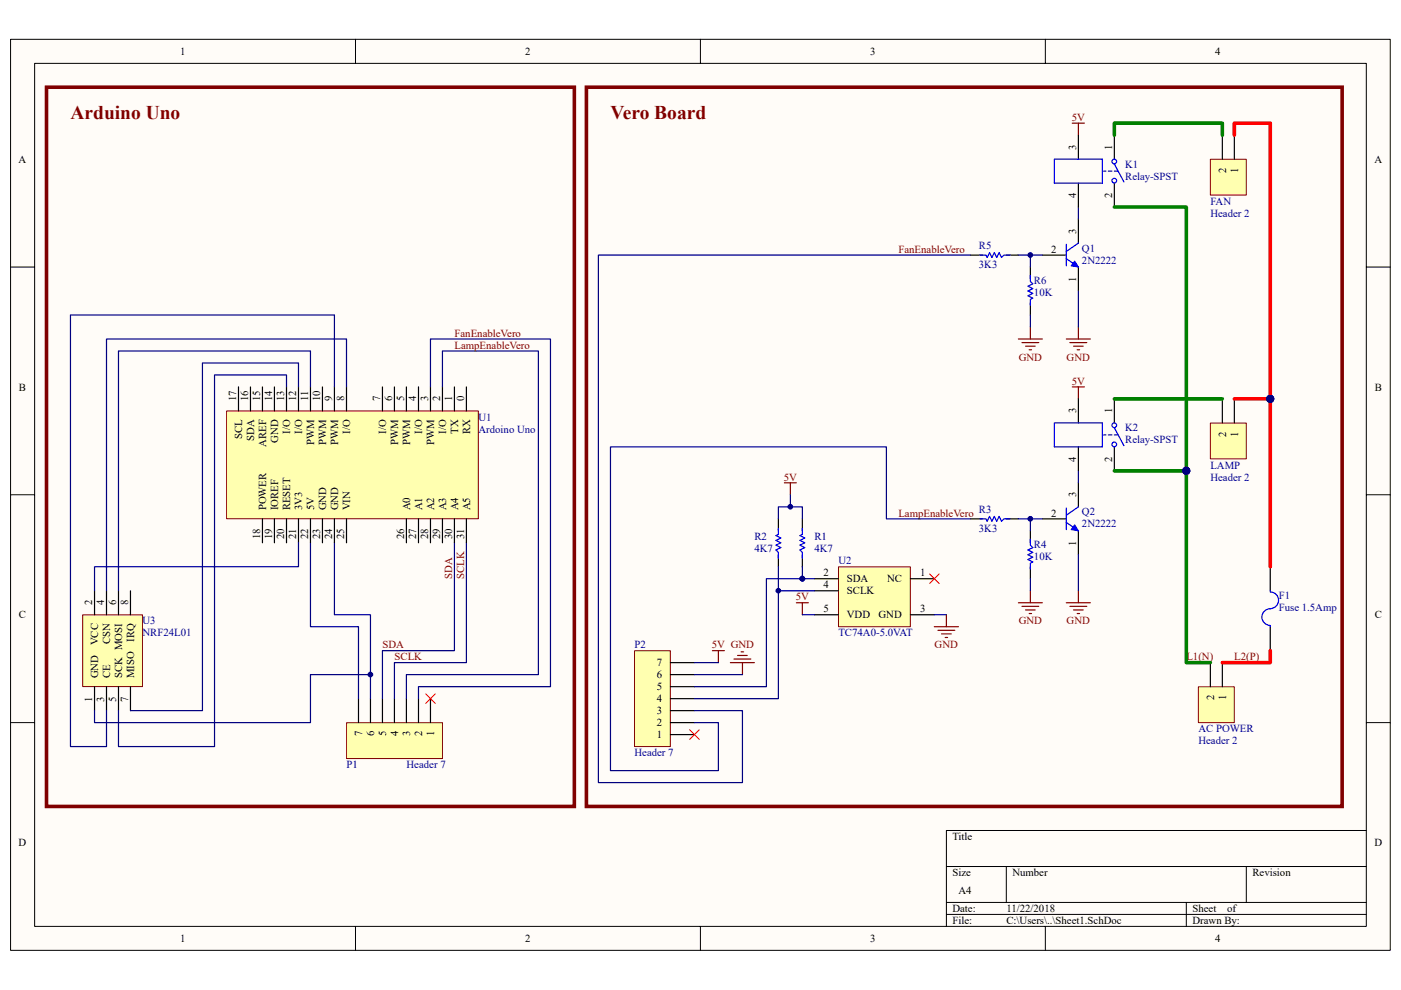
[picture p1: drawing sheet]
<svg xmlns="http://www.w3.org/2000/svg" width="297mm" height="210mm" viewBox="0 0 297 210" stroke-linecap="round" stroke-linejoin="round" font-family="sans-serif">
<path d="M2.3 8.4h292.5v193.2h-292.5z" fill="#fffcf8"/>
<path d="M2.2 8.3h292.6v193.3h-292.6z" fill="none" stroke="#000" stroke-width=".21"/>
<path d="M7.4 13.5h282.3v183h-282.3z" fill="#fffcf8"/>
<g fill="none" stroke="#000" stroke-width=".21">
<path d="M7.3 13.4h282.4v183.1h-282.4zM75.4 8.3v5.1M148.5 8.3v5.1M221.6 8.3v5.1M2.2 56.6h5.1M289.7 56.6h5.1M2.2 104.9h5.1M289.7 104.9h5.1M2.2 153.3h5.1M289.7 153.3h5.1M289.7 176.1h-89v20.4M75.4 196.5v5.1"/>
<path d="M148.5 196.5v5.1M200.7 183.8h89M200.7 191.4h89M200.7 194h89M213.4 183.8v7.6M221.6 196.5v5.1M251.5 191.4v5.1M264.2 183.8v7.6"/>
</g>
<path d="M177.8 120.2h15.2v12.7h-15.2z" fill="#ffffb0"/>
<path d="M177.8 120.2h15.2v12.7h-15.2z" fill="none" stroke="#800000" stroke-width=".21"/>
<g fill="none" stroke="#000" stroke-width=".25">
<path d="M205.7 54.1h2.6M213.4 54.1h2.5M218.5 56.6v2.6M221 54.1h5.1M228.6 46.5v5.1M228.6 56.6v5.1M218.5 64.3v2.5M165 110v2.6M165 117.7v2.5M170.1 110v2.6M170.1 117.7v2.5M205.7 110h2.6"/>
<path d="M213.4 110h2.5M218.5 112.6v2.5M221 110h5.1M228.6 102.4v5.1M228.6 112.6v5.1M172.7 122.7h5.1M172.7 130.4h5.1M172.7 125.3h5.1M193 122.7h5.1M193 130.4h5.1M218.5 120.2v2.5"/>
</g>
<path d="M207.8 54.1h1.2l.3 .5 .5-1 .5 1 .5-1 .5 1 .5-1 .5 1 .5-.5h1.3M218.5 58.4v1.3l.5 .5-1.1 .5 1.1 .5-1.1 .5 1.1 .5-1.1 .5 1.1 .5-.5 .3v1.3M226.1 54.9l2.5 1.7M226.1 51.8v4.6M228.6 51.6l-2.5 1.7M165 112.1v1.2l-.5 .3 1 .5-1 .5 1 .5-1 .5 1 .5-1 .5 .5 .6v1.2M170.1 112.1v1.2l-.5 .3 1 .5-1 .5 1 .5-1 .5 1 .5-1 .5 .5 .6v1.2M207.8 110h1.2l.3 .6 .5-1.1 .5 1.1 .5-1.1 .5 1.1 .5-1.1 .5 1.1 .5-.6h1.3M218.5 114.4v1.2l.5 .5-1.1 .5 1.1 .6-1.1 .5 1.1 .5-1.1 .5 1.1 .5-.5 .2v1.3M226.1 107.8v4.5M226.1 110.8l2.5 1.8M228.6 107.5l-2.5 1.8" fill="none" stroke="#00f" stroke-width=".25"/>
<g fill="none" stroke="#800000" stroke-width=".25">
<path d="M227.3 26.1h2.6M228.6 26.1v2.6M215.9 71.9h5.1M216.7 72.7h3.5M217.4 73.4h2.1M218.2 74.2h.5M218.5 69.4v2.5M227.3 82.1h2.6M228.6 82.1v2.5M166.3 102.4h2.5M167.6 102.4v2.5M168.8 127.8h2.6"/>
<path d="M170.1 127.8v2.6M198.1 132.9h5.1M198.9 133.7h3.5M199.6 134.5h2.1M200.4 135.2h.5M200.7 130.4v2.5M215.9 127.8h5.1M216.7 128.6h3.5M217.4 129.4h2.1M218.2 130.1h.5M218.5 125.3v2.5"/>
</g>
<path d="M215.9 54.1h5.1M218.5 54.1v2.5M228.6 43.9v2.6M228.6 99.9v2.5M165 110v-2.5h5.1v2.5M167.6 104.9v2.6M215.9 110h5.1M218.5 110v2.6M170.1 130.4h2.6M198.1 130.4h2.6" fill="none" stroke="#000080" stroke-width=".25"/>
<g fill="#000080" stroke="#000080" stroke-width=".21">
<circle cx="167.6" cy="107.5" r=".49"/>
<circle cx="218.4" cy="110" r=".5"/>
<circle cx="218.4" cy="54.1" r=".5"/>
</g>
<g fill="#00f" stroke="#00f" stroke-width=".21">
<path d="M227.9 55.4l.7 1.2-1.5-.2z"/>
<path d="M227.9 111.3l.7 1.3-1.5-.3z"/>
</g>
<path d="M256.6 33.8h7.6v7.6h-7.6z" fill="#ffffb0"/>
<path d="M256.6 33.8h7.6v7.6h-7.6z" fill="none" stroke="#800000" stroke-width=".21"/>
<path d="M259.2 28.7v5.1M261.7 28.7v5.1" fill="none" stroke="#000" stroke-width=".25"/>
<path d="M256.6 89.7h7.6v7.6h-7.6z" fill="#ffffb0"/>
<path d="M256.6 89.7h7.6v7.6h-7.6z" fill="none" stroke="#800000" stroke-width=".21"/>
<path d="M259.2 84.6v5.1M261.7 84.6v5.1" fill="none" stroke="#000" stroke-width=".25"/>
<path d="M254.1 145.7h7.6v7.6h-7.6z" fill="#ffffb0"/>
<path d="M254.1 145.7h7.6v7.6h-7.6z" fill="none" stroke="#800000" stroke-width=".21"/>
<path d="M256.6 140.5v5.1M259.2 140.5v5.1" fill="none" stroke="#000" stroke-width=".25"/>
<path d="M124.3 18.5h160.3v152.5h-160.3z" fill="none" stroke="#800000" stroke-width=".76"/>
<path d="M73.5 153.3h20.3v7.6h-20.3z" fill="#ffffb0"/>
<path d="M73.5 153.3h20.3v7.6h-20.3z" fill="none" stroke="#800000" stroke-width=".21"/>
<path d="M76 148.2v5.1M78.5 148.2v5.1M81.1 148.2v5.1M83.6 148.2v5.1M86.2 148.2v5.1M88.7 148.2v5.1M91.3 148.2v5.1" fill="none" stroke="#000" stroke-width=".25"/>
<path d="M134.6 138h7.5v20.3h-7.5z" fill="#ffffb0"/>
<path d="M134.5 138h7.6v20.3h-7.6z" fill="none" stroke="#800000" stroke-width=".21"/>
<g fill="none" stroke="#000" stroke-width=".25">
<path d="M228.6 28.7v5.1M228.6 38.8v5.1M236.3 28.7v5.1M236.3 38.8v5.1M228.6 84.6v5.1M228.6 94.8v5.1M236.3 84.6v5.1M236.3 94.8v5.1M269.3 120.2v5.1M269.3 132.9v5.1M142.1 155.8h5.1M142.1 153.3h5.1"/>
<path d="M142.1 150.7h5.1M142.1 148.2h5.1M142.1 145.6h5.1M142.1 143.1h5.1M142.1 140.5h5.1"/>
</g>
<path d="M9.9 18.5h111.9v152.5h-111.9z" fill="none" stroke="#800000" stroke-width=".76"/>
<g fill="none" stroke="#00f" stroke-width=".25">
<path d="M223.5 33.8h10.2v5h-10.2zM234 36.3h.5M235 36.3h.8M236.3 36.3h.7M236.3 34.8l2 3.8M223.5 89.7h10.2v5.1h-10.2zM234 92.2h.5M235 92.2h.8M236.3 92.2h.7M236.3 90.7l2 3.8M269.3 125.3v.3M269.3 132.7v.2"/>
<path d="M269.4 125.6a1.78 1.78 0 0 1 1.7 1.8 1.78 1.78 0 0 1-1.8 1.7 1.77 1.77 0 0 0-1.8 1.8 1.77 1.77 0 0 0 1.8 1.8"/>
<circle cx="236.2" cy="34.3" r=".5"/>
<circle cx="236.2" cy="38.3" r=".5"/>
<circle cx="236.2" cy="90.2" r=".5"/>
<circle cx="236.2" cy="94.3" r=".5"/>
</g>
<g fill="none" stroke="#000080" stroke-width=".25">
<path d="M218.5 66.8v2.6M228.6 61.7v7.7M65.8 115.1v17.8h10.2v15.3M70.9 115.1v15.3h7.6v17.8M96.3 115.1v22.9h-15.2v10.2M98.9 115.1v25.4h-15.3v7.7M228.6 117.7v7.6M165 125.3h7.7M165 120.2v28h-17.8M170.1 122.7h-7.6v22.9h-15.3M170.1 120.2v2.5M170.1 122.7h2.6"/>
<path d="M218.5 122.7v2.6M147.2 140.5h5.1M147.2 143.1h10.2"/>
</g>
<g fill="none" stroke="#800000" stroke-width=".25">
<path d="M226.1 71.9h5.1M226.8 72.7h3.6M227.6 73.4h2.1M228.4 74.2h.5M228.6 69.4v2.5M151 138h2.6M152.3 138v2.5M155.6 139.8h3.6M156.4 139h2M157.1 138.3h.6M226.1 127.8h5.1M226.8 128.6h3.6"/>
<path d="M227.6 129.4h2.1M228.4 130.1h.5M228.6 125.3v2.5M154.9 140.5h5.1M157.4 140.5v2.6"/>
</g>
<path d="M236.3 28.7v-2.6h22.9v2.6M236.3 43.9h15.2v56M236.3 84.6h22.9M236.3 99.9h15.2M251.5 99.9v40.6h5.1" fill="none" stroke="#008000" stroke-width=".76"/>
<path d="M261.7 28.7v-2.6h7.6v58.5M261.7 84.6h7.6M269.3 84.6v35.6M269.3 138v2.5h-10.1" fill="none" stroke="#f00" stroke-width=".76"/>
<g fill="#000080" stroke="#000080" stroke-width=".21">
<circle cx="269.3" cy="84.6" r=".75"/>
<circle cx="251.5" cy="99.9" r=".75"/>
<circle cx="165" cy="125.3" r=".5"/>
<circle cx="170.1" cy="122.7" r=".49"/>
</g>
<path d="M197.1 121.7l2 2.1M199.1 121.7l-2 2.1" fill="none" stroke="#f00" stroke-width=".21"/>
<path d="M48.1 87.2h53.3v22.8h-53.3z" fill="#ffffb0"/>
<path d="M48 87.2h53.4v22.8h-53.4z" fill="none" stroke="#800000" stroke-width=".21"/>
<g fill="none" stroke="#000" stroke-width=".25">
<path d="M50.6 82.1v5.1M53.1 82.1v5.1M55.6 82.1v5.1M58.2 82.1v5.1M60.7 82.1v5.1M63.3 82.1v5.1M65.8 82.1v5.1M68.4 82.1v5.1M70.9 82.1v5.1M73.5 82.1v5.1M81.1 82.1v5.1M83.6 82.1v5.1"/>
<path d="M86.2 82.1v5.1M88.7 82.1v5.1M91.3 82.1v5.1M93.8 82.1v5.1M96.3 82.1v5.1M98.9 82.1v5.1M55.6 110v5.1M58.2 110v5.1M60.7 110v5.1M63.3 110v5.1M65.8 110v5.1M68.4 110v5.1"/>
<path d="M70.9 110v5.1M73.5 110v5.1M86.2 110v5.1M88.7 110v5.1M91.3 110v5.1M93.8 110v5.1M96.3 110v5.1M98.9 110v5.1"/>
</g>
<path d="M17.5 130.4h12.7v15.2h-12.7z" fill="#ffffb0"/>
<path d="M17.5 130.4h12.7v15.2h-12.7z" fill="none" stroke="#800000" stroke-width=".21"/>
<path d="M20 125.3v5.1M22.6 125.3v5.1M25.1 125.3v5.1M27.7 125.3v5.1M20 145.6v5.1M22.6 145.6v5.1M25.1 145.6v5.1M27.7 145.6v5.1" fill="none" stroke="#000" stroke-width=".25"/>
<path d="M205.7 54.1h-78.8v111.9h30.5v-15.3h-10.2M60.7 82.1v-2.6h-15.2v78.8h-20.4v-7.6M63.3 82.1v-5.1h-20.4v73.7h-15.2M65.8 82.1v-7.7h-40.7v50.9M70.9 82.1v-15.3h-56v91.5h7.7v-7.6M73.5 82.1v-10.2h-50.9v53.4M91.3 82.1v-10.2h25.4v73.7h-28v2.6M93.8 82.1v-7.7h20.3v68.7h-27.9v5.1M63.3 115.1v5.1h-43.3v5.1M205.7 110h-17.8v-15.2h-58.5v68.6h22.9v-10.1h-5.1M78.5 143.1h-12.7v10.2h-45.8v-2.6" fill="none" stroke="#000080" stroke-width=".25"/>
<circle cx="78.5" cy="143.1" r=".5" fill="#000080" stroke="#000080" stroke-width=".21"/>
<path d="M90.3 147.2l2 2M92.3 147.2l-2 2M146.2 154.8l2 2M148.2 154.8l-2 2" fill="none" stroke="#f00" stroke-width=".21"/>
<g font-size="4.1" fill="#800000">
<text x="15" y="25.3">Arduino Uno</text>
<text x="129.4" y="25.3">Vero Board</text>
</g>
<g font-size="2.3">
<text x="38.2" y="11.7">1</text>
<text x="111.4" y="11.7">2</text>
<text x="184.5" y="11.7">3</text>
<text x="257.6" y="11.7">4</text>
<text x="4" y="34.5">A</text>
<text x="228.2" y="31.7" transform="rotate(-90 228.2 31.7)">3</text>
<text x="235.8" y="31.7" transform="rotate(-90 235.8 31.7)">1</text>
<text x="291.4" y="34.5">A</text>
<text x="259.9" y="36.7" transform="rotate(-90 259.9 36.7)">2</text>
<text x="262.5" y="36.7" transform="rotate(-90 262.5 36.7)">1</text>
<text x="228.2" y="42" transform="rotate(-90 228.2 42)">4</text>
<text x="235.8" y="42" transform="rotate(-90 235.8 42)">2</text>
<text x="222.9" y="53.6">2</text>
<text x="228.2" y="49.5" transform="rotate(-90 228.2 49.5)">3</text>
<text x="228.2" y="59.8" transform="rotate(-90 228.2 59.8)">1</text>
<text x="4" y="82.8">B</text>
<text x="291.5" y="82.8">B</text>
<text x="50.1" y="85.1" transform="rotate(-90 50.1 85.1)">17</text>
<text x="52.6" y="85.1" transform="rotate(-90 52.6 85.1)">16</text>
<text x="55.2" y="85.1" transform="rotate(-90 55.2 85.1)">15</text>
<text x="57.7" y="85.1" transform="rotate(-90 57.7 85.1)">14</text>
<text x="60.3" y="85.1" transform="rotate(-90 60.3 85.1)">13</text>
<text x="62.8" y="85.1" transform="rotate(-90 62.8 85.1)">12</text>
<text x="65.3" y="85.1" transform="rotate(-90 65.3 85.1)">11</text>
<text x="67.9" y="85.1" transform="rotate(-90 67.9 85.1)">10</text>
<text x="70.4" y="85.1" transform="rotate(-90 70.4 85.1)">9</text>
<text x="73" y="85.1" transform="rotate(-90 73 85.1)">8</text>
<text x="80.6" y="85.1" transform="rotate(-90 80.6 85.1)">7</text>
<text x="83.1" y="85.1" transform="rotate(-90 83.1 85.1)">6</text>
<text x="85.7" y="85.1" transform="rotate(-90 85.7 85.1)">5</text>
<text x="88.2" y="85.1" transform="rotate(-90 88.2 85.1)">4</text>
<text x="90.8" y="85.1" transform="rotate(-90 90.8 85.1)">3</text>
<text x="93.3" y="85.1" transform="rotate(-90 93.3 85.1)">2</text>
<text x="95.9" y="85.1" transform="rotate(-90 95.9 85.1)">1</text>
<text x="98.4" y="85.1" transform="rotate(-90 98.4 85.1)">0</text>
<text x="228.2" y="87.7" transform="rotate(-90 228.2 87.7)">3</text>
<text x="235.8" y="87.7" transform="rotate(-90 235.8 87.7)">1</text>
<text x="51.3" y="93.2" transform="rotate(-90 51.3 93.2)">SCL</text>
<text x="53.9" y="93.5" transform="rotate(-90 53.9 93.5)">SDA</text>
<text x="56.4" y="94.8" transform="rotate(-90 56.4 94.8)">AREF</text>
<text x="59" y="93.9" transform="rotate(-90 59 93.9)">GND</text>
<text x="61.5" y="92" transform="rotate(-90 61.5 92)">I/O</text>
<text x="64.1" y="92" transform="rotate(-90 64.1 92)">I/O</text>
<text x="66.6" y="94.4" transform="rotate(-90 66.6 94.4)">PWM</text>
<text x="69.1" y="94.4" transform="rotate(-90 69.1 94.4)">PWM</text>
<text x="71.7" y="94.4" transform="rotate(-90 71.7 94.4)">PWM</text>
<text x="74.2" y="92" transform="rotate(-90 74.2 92)">I/O</text>
<text x="81.9" y="92" transform="rotate(-90 81.9 92)">I/O</text>
<text x="84.4" y="94.4" transform="rotate(-90 84.4 94.4)">PWM</text>
<text x="87" y="94.4" transform="rotate(-90 87 94.4)">PWM</text>
<text x="89.5" y="92" transform="rotate(-90 89.5 92)">I/O</text>
<text x="92.1" y="94.4" transform="rotate(-90 92.1 94.4)">PWM</text>
<text x="94.6" y="92" transform="rotate(-90 94.6 92)">I/O</text>
<text x="97.1" y="92" transform="rotate(-90 97.1 92)">TX</text>
<text x="99.7" y="92.1" transform="rotate(-90 99.7 92.1)">RX</text>
<text x="259.9" y="92.6" transform="rotate(-90 259.9 92.6)">2</text>
<text x="262.5" y="92.6" transform="rotate(-90 262.5 92.6)">1</text>
<text x="228.2" y="98" transform="rotate(-90 228.2 98)">4</text>
<text x="235.8" y="98" transform="rotate(-90 235.8 98)">2</text>
<text x="228.2" y="105.5" transform="rotate(-90 228.2 105.5)">3</text>
<text x="56.4" y="108.3" transform="rotate(-90 56.4 108.3)">POWER</text>
<text x="59" y="108.3" transform="rotate(-90 59 108.3)">IOREF</text>
<text x="61.5" y="108.3" transform="rotate(-90 61.5 108.3)">RESET</text>
<text x="64.1" y="108.3" transform="rotate(-90 64.1 108.3)">3V3</text>
<text x="66.6" y="108.3" transform="rotate(-90 66.6 108.3)">5V</text>
<text x="69.1" y="108.3" transform="rotate(-90 69.1 108.3)">GND</text>
<text x="71.7" y="108.3" transform="rotate(-90 71.7 108.3)">GND</text>
<text x="74.2" y="108.3" transform="rotate(-90 74.2 108.3)">VIN</text>
<text x="87" y="108.3" transform="rotate(-90 87 108.3)">A0</text>
<text x="89.5" y="108.3" transform="rotate(-90 89.5 108.3)">A1</text>
<text x="92.1" y="108.3" transform="rotate(-90 92.1 108.3)">A2</text>
<text x="94.6" y="108.3" transform="rotate(-90 94.6 108.3)">A3</text>
<text x="97.1" y="108.3" transform="rotate(-90 97.1 108.3)">A4</text>
<text x="99.7" y="108.3" transform="rotate(-90 99.7 108.3)">A5</text>
<text x="222.9" y="109.6">2</text>
<text x="55.2" y="114.4" transform="rotate(-90 55.2 114.4)">18</text>
<text x="57.7" y="114.4" transform="rotate(-90 57.7 114.4)">19</text>
<text x="60.3" y="114.4" transform="rotate(-90 60.3 114.4)">20</text>
<text x="62.8" y="114.4" transform="rotate(-90 62.8 114.4)">21</text>
<text x="65.3" y="114.4" transform="rotate(-90 65.3 114.4)">22</text>
<text x="67.9" y="114.4" transform="rotate(-90 67.9 114.4)">23</text>
<text x="70.4" y="114.4" transform="rotate(-90 70.4 114.4)">24</text>
<text x="73" y="114.4" transform="rotate(-90 73 114.4)">25</text>
<text x="85.7" y="114.4" transform="rotate(-90 85.7 114.4)">26</text>
<text x="88.2" y="114.4" transform="rotate(-90 88.2 114.4)">27</text>
<text x="90.8" y="114.4" transform="rotate(-90 90.8 114.4)">28</text>
<text x="93.3" y="114.4" transform="rotate(-90 93.3 114.4)">29</text>
<text x="95.9" y="114.4" transform="rotate(-90 95.9 114.4)">30</text>
<text x="98.4" y="114.4" transform="rotate(-90 98.4 114.4)">31</text>
<text x="228.2" y="115.8" transform="rotate(-90 228.2 115.8)">1</text>
<text x="174.6" y="122.3">2</text>
<text x="174.6" y="124.8">4</text>
<text x="179.6" y="123.5">SDA</text>
<text x="188.1" y="123.5">NC</text>
<text x="195.1" y="122.3">1</text>
<text x="4" y="131.2">C</text>
<text x="19.6" y="128.4" transform="rotate(-90 19.6 128.4)">2</text>
<text x="22.1" y="128.4" transform="rotate(-90 22.1 128.4)">4</text>
<text x="24.6" y="128.4" transform="rotate(-90 24.6 128.4)">6</text>
<text x="27.2" y="128.4" transform="rotate(-90 27.2 128.4)">8</text>
<text x="174.6" y="129.9">5</text>
<text x="179.6" y="126.1">SCLK</text>
<text x="179.6" y="131.2">VDD</text>
<text x="186.3" y="131.2">GND</text>
<text x="195.1" y="129.9">3</text>
<text x="291.5" y="131.2">C</text>
<text x="20.8" y="136.9" transform="rotate(-90 20.8 136.9)">VCC</text>
<text x="23.4" y="136.6" transform="rotate(-90 23.4 136.6)">CSN</text>
<text x="28.4" y="136.1" transform="rotate(-90 28.4 136.1)">IRQ</text>
<text x="20.8" y="143.9" transform="rotate(-90 20.8 143.9)">GND</text>
<text x="23.4" y="143.9" transform="rotate(-90 23.4 143.9)">CE</text>
<text x="25.9" y="143.9" transform="rotate(-90 25.9 143.9)">SCK MOSI</text>
<text x="28.4" y="143.9" transform="rotate(-90 28.4 143.9)">MISO</text>
<text x="139.2" y="143.9">6</text>
<text x="139.2" y="141.3">7</text>
<text x="19.6" y="148.8" transform="rotate(-90 19.6 148.8)">1</text>
<text x="22.1" y="148.8" transform="rotate(-90 22.1 148.8)">3</text>
<text x="24.6" y="148.8" transform="rotate(-90 24.6 148.8)">5</text>
<text x="27.2" y="148.8" transform="rotate(-90 27.2 148.8)">7</text>
<text x="139.2" y="149">4</text>
<text x="139.2" y="146.4">5</text>
<text x="257.4" y="148.6" transform="rotate(-90 257.4 148.6)">2</text>
<text x="259.9" y="148.6" transform="rotate(-90 259.9 148.6)">1</text>
<text x="139.2" y="154.1">2</text>
<text x="139.2" y="151.5">3</text>
<text x="76.8" y="156.2" transform="rotate(-90 76.8 156.2)">7</text>
<text x="79.3" y="156.2" transform="rotate(-90 79.3 156.2)">6</text>
<text x="81.9" y="156.2" transform="rotate(-90 81.9 156.2)">5</text>
<text x="84.4" y="156.2" transform="rotate(-90 84.4 156.2)">4</text>
<text x="87" y="156.2" transform="rotate(-90 87 156.2)">3</text>
<text x="89.5" y="156.2" transform="rotate(-90 89.5 156.2)">2</text>
<text x="92.1" y="156.2" transform="rotate(-90 92.1 156.2)">1</text>
<text x="139.2" y="156.6">1</text>
<text x="4" y="179.5">D</text>
<text x="201.9" y="178.2">Title</text>
<text x="291.4" y="179.5">D</text>
<text x="201.9" y="185.8">Size</text>
<text x="214.6" y="185.8">Number</text>
<text x="265.5" y="185.8">Revision</text>
<text x="203.2" y="189.7">A4</text>
<text x="201.9" y="193.5">Date:</text>
<text x="201.9" y="196">File:</text>
<text x="213.4" y="193.5">11/22/2018</text>
<text x="213.4" y="196">C:\Users\..\Sheet1.SchDoc</text>
<text x="252.8" y="193.5">Sheet</text>
<text x="252.8" y="196">Drawn By:</text>
<text x="260.2" y="193.5">of</text>
<text x="38.2" y="199.8">1</text>
<text x="111.4" y="199.8">2</text>
<text x="184.5" y="199.8">3</text>
<text x="257.6" y="199.8">4</text>
</g>
<g font-size="2.3" fill="#800000">
<text x="227.2" y="25.6">5V</text>
<text x="190.5" y="53.6">FanEnableVero</text>
<text x="96.4" y="71.4">FanEnableVero</text>
<text x="96.4" y="74">LampEnableVero</text>
<text x="216" y="76.5">GND</text>
<text x="226.1" y="76.5">GND</text>
<text x="227.2" y="81.6">5V</text>
<text x="166.2" y="101.9">5V</text>
<text x="190.5" y="109.6">LampEnableVero</text>
<text x="95.9" y="122.8" transform="rotate(-90 95.9 122.8)">SDA</text>
<text x="98.4" y="122.8" transform="rotate(-90 98.4 122.8)">SCLK</text>
<text x="168.7" y="127.4">5V</text>
<text x="81.1" y="137.5">SDA</text>
<text x="150.9" y="137.5">5V GND</text>
<text x="198.2" y="137.5">GND</text>
<text x="216" y="132.4">GND</text>
<text x="226.1" y="132.4">GND</text>
<text x="83.6" y="140.1">SCLK</text>
<text x="251.5" y="140.1">L1(N)</text>
<text x="261.7" y="140.1">L2(P)</text>
</g>
<g font-size="2.3" fill="#000080">
<text x="238.6" y="35.6">K1</text>
<text x="238.6" y="38.1">Relay-SPST</text>
<text x="256.6" y="43.4">FAN</text>
<text x="256.6" y="46">Header 2</text>
<text x="207.5" y="52.9">R5</text>
<text x="229.4" y="53.4">Q1</text>
<text x="207.5" y="56.9">3K3</text>
<text x="229.4" y="55.9">2N2222</text>
<text x="219.2" y="60.2">R6</text>
<text x="219.2" y="62.8">10K</text>
<text x="101.4" y="89.2">U1</text>
<text x="101.4" y="91.8">Ardoino Uno</text>
<text x="238.6" y="91.5">K2</text>
<text x="238.6" y="94">Relay-SPST</text>
<text x="256.6" y="99.4">LAMP</text>
<text x="256.6" y="101.9">Header 2</text>
<text x="207.5" y="108.8">R3</text>
<text x="207.5" y="112.9">3K3</text>
<text x="229.4" y="109.3">Q2</text>
<text x="229.4" y="111.8">2N2222</text>
<text x="160" y="114.6">R2</text>
<text x="160" y="117.2">4K7</text>
<text x="172.7" y="114.6">R1</text>
<text x="172.7" y="117.2">4K7</text>
<text x="177.8" y="119.7">U2</text>
<text x="219.2" y="116.2">R4</text>
<text x="219.2" y="118.7">10K</text>
<text x="271.1" y="127.1">F1</text>
<text x="271.1" y="129.6">Fuse 1.5Amp</text>
<text x="30.2" y="132.4">U3</text>
<text x="30.2" y="135">NRF24L01</text>
<text x="134.5" y="137.5">P2</text>
<text x="177.8" y="135">TC74A0-5.0VAT</text>
<text x="254.1" y="155.3">AC POWER</text>
<text x="134.5" y="160.4">Header 7</text>
<text x="254.1" y="157.9">Header 2</text>
<text x="73.5" y="163">P1</text>
<text x="86.2" y="163">Header 7</text>
</g>
</svg>
